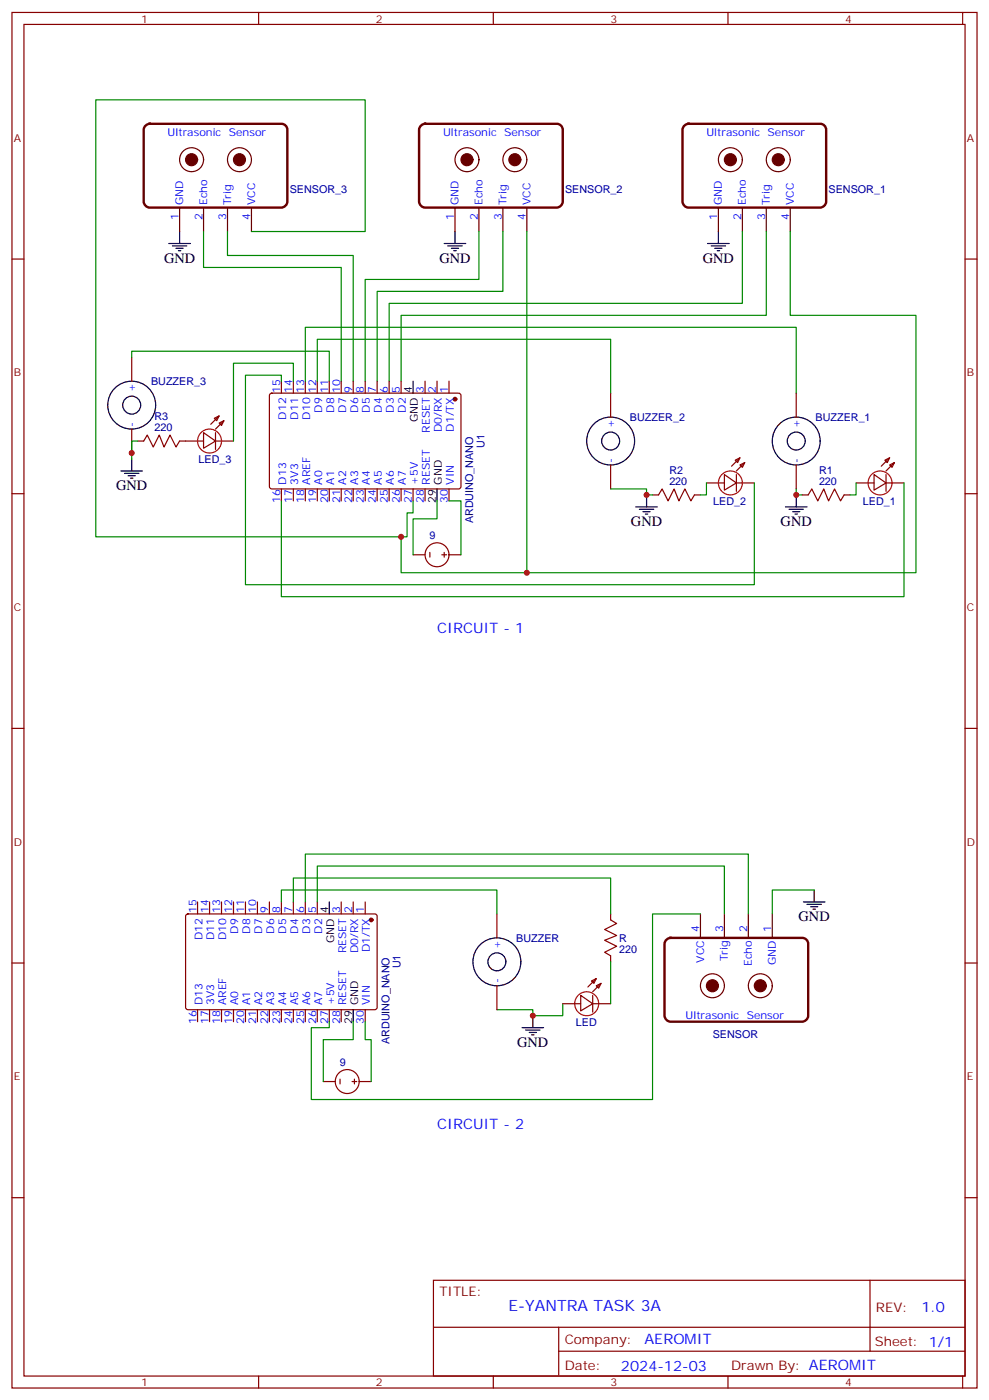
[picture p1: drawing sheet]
<svg xmlns="http://www.w3.org/2000/svg" width="291mm" height="413mm" viewBox="0 0 291 413" stroke-linecap="round" stroke-linejoin="round" font-family="sans-serif">
<g fill="none" stroke="#870000" stroke-width=".35">
<path d="M3.5 3.7h284.4v405.3h-284.4zM7.1 7.2h277.2v398.3h-277.2zM76.2 3.7v3.5M145.3 3.7v3.5M214.5 3.7v3.5M283.6 3.7v3.5M3.5 76.3h3.6M284.3 76.3h3.6M38.8 105.3v7M79.6 116.1l.5-.2h55.3l.4 .7v27l-.7 .5-55.3-.1-.4-.6v-26.8zM82.9 112.3v3.6M86.4 112.3v3.6"/>
<path d="M90 112.3v3.6M93.5 112.3v3.6M97 112.3v3.6M100.5 112.3v3.6M104.1 112.3v3.6M107.6 112.3v3.6M111.1 112.3v3.6M114.7 112.3v3.6M118.2 112.3v3.6M125.2 112.3v3.6M128.8 112.3v3.6M132.3 112.3v3.6"/>
<path d="M179.9 115.9v7M234.6 115.9v7M38.8 126.4v7.1M40.6 130h1.7l1.1-1.8 1.8 3.5 1.7-3.5 1.4 3.5 1.8-3.5 1.8 3.5 1-1.7h7.1M60 127.5l3.5 2.5-3.5 2.1zM63.1 123.3l1.5-.7-.7 1.4zM63.5 127.5v4.9M63.5 130h5.3M64.6 124.7l1.4-.7-.7 1.4zM64.6 122.6l-2.5 2.4M179.9 137v7.1M213.4 139.8l3.6 2.5-3.6 2.1z"/>
<path d="M216.6 135.6l1.4-.7-.7 1.4zM217 139.8v5M218 137l1.4-.7-.7 1.4zM218 134.9l-2.5 2.5M234.6 137v7.1M257.5 139.8l3.6 2.5-3.6 2.1zM260.7 135.6l1.4-.7-.7 1.4zM261.1 139.8v5M262.1 137l1.4-.7-.7 1.4zM262.1 134.9l-2.5 2.5M3.5 145.5h3.6M82.9 144.1v3.5"/>
<path d="M86.4 144.1v3.5M90 144.1v3.5M93.5 144.1v3.5M97 144.1v3.5M100.5 144.1v3.5M104.1 144.1v3.5M107.6 144.1v3.5M111.1 144.1v3.5M114.7 144.1v3.5M118.2 144.1v3.5M121.7 144.1v3.5M125.2 144.1v3.5"/>
<path d="M132.3 144.1v3.5M192.3 145.8h1.7l1.1-1.7 1.7 3.5 1.8-3.5 1.4 3.5 1.8-3.5 1.8 3.5 1-1.8h1.8M208.1 142.3h5.3M217 142.3h5.2M236.4 145.8h1.7l1.1-1.7 1.7 3.5 1.8-3.5 1.4 3.5 1.8-3.5 1.7 3.5 1.1-1.8h1.8M252.2 142.3h5.3M261.1 142.3h5.2M284.3 145.5h3.6M121.7 163.5h3.5M126.6 162.8v1.4M130.2 163.5h1.4M130.9 162.8v1.4"/>
<path d="M132.3 163.5h3.5M3.5 214.6h3.6M284.3 214.6h3.6M54.9 269.5l.5-.2 55.3 .1 .4 .6v27.1l-.7 .4h-55.3l-.4-.7v-26.8zM58.2 265.8v3.5M61.7 265.8v3.5M65.3 265.8v3.5M68.8 265.8v3.5M72.3 265.8v3.5M75.8 265.8v3.5M79.4 265.8v3.5M82.9 265.8v3.5"/>
<path d="M86.4 265.8v3.5M90 265.8v3.5M93.5 265.8v3.5M100.5 265.8v3.5M104.1 265.8v3.5M107.6 265.8v3.5M146.4 269.3v7.1M179.9 269.3v1.8l1.8 1-3.5 1.8 3.5 1.8-3.5 1.4 3.5 1.7-3.5 1.8 1.7 1.1v1.7M3.5 283.8h3.6M58.2 297.5v3.6M61.7 297.5v3.6M65.3 297.5v3.6"/>
<path d="M68.8 297.5v3.6M72.3 297.5v3.6M75.8 297.5v3.6M79.4 297.5v3.6M82.9 297.5v3.6M86.4 297.5v3.6M90 297.5v3.6M93.5 297.5v3.6M97 297.5v3.6M100.5 297.5v3.6M107.6 297.5v3.6M146.4 290.5v7"/>
<path d="M165.8 295.8h5.3M171.1 293.3l3.5 2.5-3.5 2.1zM174.3 289.1l1.4-.7-.7 1.4zM174.6 293.3v4.9M174.6 295.8h5.3M175.7 290.5l1.4-.7-.7 1.4zM175.7 288.4l-2.5 2.4M284.3 283.8h3.6M95.2 318.7h3.6M100.2 318v1.4M103.7 318.7h1.4M104.4 318v1.4"/>
<path d="M105.8 318.7h3.6M3.5 352.9h3.6M284.3 352.9h3.6M127.7 377.3h156.6v28.2h-156.6zM256.3 377.3v20.9M127.7 391.1h156.5M164.6 398.2h119.6M164.6 391.1v14.1M76.2 405.5v3.5M145.3 405.5v3.5M214.5 405.5v3.5M283.6 405.5v3.5"/>
<circle cx="128.8" cy="163.5" r="3.5"/>
<circle cx="102.3" cy="318.7" r="3.5"/>
</g>
<g fill="none" stroke="#f00" stroke-width=".35">
<circle cx="61.7" cy="130" r="3.5"/>
<circle cx="215.2" cy="142.3" r="3.5"/>
<circle cx="259.3" cy="142.3" r="3.5"/>
<circle cx="172.9" cy="295.8" r="3.5"/>
</g>
<path d="M66 124l-2.5 2.4M219.4 136.3l-2.4 2.5M263.5 136.3l-2.4 2.5M177.1 289.8l-2.5 2.4" fill="none" stroke="#800000" stroke-width=".35"/>
<g fill="none" stroke="#000" stroke-width=".35">
<path d="M49.7 71.8h6.4M50.8 72.5h4.2M51.9 73.2h2.1M52.6 73.9h.7M52.9 68.2v3.6M130.9 71.8h6.3M131.9 72.5h4.3M133 73.2h2.1M133.7 73.9h.7M134.1 68.2v3.6M208.5 71.8h6.3M209.5 72.5h4.3"/>
<path d="M210.6 73.2h2.1M211.3 73.9h.7M211.7 68.2v3.6M121.7 112.3v3.6M35.6 138.8h6.4M36.7 139.5h4.2M38.8 135.3v3.5M37.7 140.2h2.2M38.5 140.9h.7M128.8 144.1v3.5M187.3 149.4h6.4M188.4 150.1h4.2"/>
<path d="M189.4 150.8h2.2M190.1 151.5h.8M190.5 145.8v3.6M231.4 149.4h6.4M232.5 150.1h4.2M233.5 150.8h2.2M234.2 151.5h.7M234.6 145.8v3.6M97 265.8v3.5M236.7 265.8h6.4M237.8 266.5h4.2M238.8 267.2h2.1"/>
<path d="M239.5 267.9h.7M239.9 262.3v3.5M104.1 297.5v3.6M157 299.3v3.5M153.8 302.8h6.4M154.9 303.5h4.2M155.9 304.2h2.1M156.6 304.9h.7"/>
<circle cx="38.8" cy="119.4" r="7.1"/>
<circle cx="38.8" cy="119.4" r="2.65"/>
<circle cx="179.9" cy="130" r="7.1"/>
<circle cx="179.9" cy="130" r="2.65"/>
<circle cx="234.6" cy="130" r="7.1"/>
<circle cx="234.6" cy="130" r="2.65"/>
<circle cx="146.4" cy="283.4" r="7.1"/>
<circle cx="146.4" cy="283.4" r="2.65"/>
</g>
<g fill="none" stroke="#600" stroke-width=".35">
<path d="M52.9 61.2v7M60 61.2v7M67 61.2v7M74.1 61.2v7M134.1 61.2v7M141.1 61.2v7M148.2 61.2v7M155.2 61.2v7M211.7 61.2v7M218.7 61.2v7M225.8 61.2v7M232.8 61.2v7"/>
<path d="M206.4 269.3v7.1M213.4 269.3v7.1M220.5 269.3v7.1M227.5 269.3v7.1"/>
<circle cx="56.4" cy="47.1" r="3.5"/>
<circle cx="70.6" cy="47.1" r="3.5"/>
<circle cx="137.6" cy="47.1" r="3.5"/>
<circle cx="151.7" cy="47.1" r="3.5"/>
<circle cx="215.2" cy="47.1" r="3.5"/>
<circle cx="229.3" cy="47.1" r="3.5"/>
<circle cx="209.9" cy="290.5" r="3.5"/>
<circle cx="224" cy="290.5" r="3.5"/>
</g>
<g fill="#600" stroke="#600" stroke-width=".35">
<circle cx="70.6" cy="47.1" r="1.76"/>
<circle cx="56.4" cy="47.1" r="1.76"/>
<circle cx="151.7" cy="47.1" r="1.76"/>
<circle cx="137.6" cy="47.1" r="1.76"/>
<circle cx="229.3" cy="47.1" r="1.76"/>
<circle cx="215.2" cy="47.1" r="1.76"/>
<circle cx="209.9" cy="290.5" r="1.76"/>
<circle cx="224" cy="290.5" r="1.76"/>
</g>
<path d="M42.9 37l1.2-.5h38.8a1.76 1.76 0 0 1 1.8 1.7v21.2a1.89 1.89 0 0 1-1.8 1.8h-38.8a1.89 1.89 0 0 1-1.8-1.8v-21.2zM124.1 37l1.1-.5h38.8a1.76 1.76 0 0 1 1.8 1.7v21.2a1.89 1.89 0 0 1-1.8 1.8h-38.8a1.89 1.89 0 0 1-1.7-1.8v-21.2zM201.7 37l1.1-.5h38.9a1.76 1.76 0 0 1 1.7 1.7v21.2a1.89 1.89 0 0 1-1.7 1.8h-38.9a1.89 1.89 0 0 1-1.7-1.8v-21.2zM196.4 276.9l1.2-.5h38.8a1.76 1.76 0 0 1 1.7 1.7v21.2a1.89 1.89 0 0 1-1.7 1.8h-38.8a1.89 1.89 0 0 1-1.8-1.8v-21.2z" fill="none" stroke="#600" stroke-width=".71"/>
<g fill="#870000" stroke="#870000" stroke-width=".35">
<circle cx="134.1" cy="117.6" r=".53"/>
<circle cx="109.4" cy="271.1" r=".53"/>
</g>
<g fill="none" stroke="#008700" stroke-width=".35">
<path d="M60 68.2v10.6h40.5v33.5M67 68.2v7.1h37.1v37M74.1 68.2h33.5v-38.8h-79.4v128.8h91.7v-7.1h1.8v-3.5M141.1 68.2v14.1h-33.5v30M148.2 68.2v17.7h-37.1v26.4M155.2 68.2v100.6h-37v-10.6M218.7 68.2v21.2h-104v22.9M225.8 68.2v24.7h-107.6v19.4M232.8 68.2v24.7h37.1v75.9h-114.7M38.8 105.3v-1.8h58.2v8.8M82.9 112.3v-1.7h-10.6v61.7h149.9v-30M86.4 112.3v-5.3h-17.6v23"/>
<path d="M90 112.3v-15.9h144.6v19.5M93.5 112.3v-12.3h86.4v15.9M40.6 130h-1.8v5.3M128.8 147.6v5.3h-7.1v10.6M132.3 147.6h3.5v15.9M179.9 144.1h10.6v1.7h1.8M208.1 142.3v3.5h-1.7M234.6 144.1v1.7h1.8M252.2 142.3v3.5h-1.7M266.3 142.3v33.5h-183.4v-28.2M82.9 265.8v-3.5h63.5v7M86.4 265.8v-7.1h93.5v10.6"/>
<path d="M90 265.8v-14.1h130.5v17.6M93.5 265.8v-10.6h119.9v14.1M206.4 269.3h-14.1v54.7h-100.6v-21.2h5.3v-1.7M239.9 262.3h-12.4v7M165.8 295.8v3.5h-8.8v-1.8h-10.6M179.9 283.4v12.4M104.1 301.1v5.3h-8.9v12.3M107.6 301.1v5.3h1.8v12.3"/>
</g>
<g fill="#c00">
<circle cx="190.5" cy="145.8" r=".88"/>
<circle cx="157" cy="299.3" r=".88"/>
<circle cx="38.8" cy="133.5" r=".88"/>
<circle cx="234.6" cy="145.8" r=".88"/>
<circle cx="118.2" cy="158.2" r=".88"/>
<circle cx="155.2" cy="168.8" r=".88"/>
</g>
<text font-size="4.6" fill="#00f" x="149.8" y="386.3">E-YANTRA TASK 3A</text>
<g font-size="4.2">
<text x="48.3" y="77.4">GND</text>
<text x="129.5" y="77.4">GND</text>
<text x="207.1" y="77.4">GND</text>
<text x="34.2" y="144.4">GND</text>
<text x="185.9" y="155">GND</text>
<text x="230" y="155">GND</text>
<text x="235.3" y="271.4">GND</text>
<text x="152.4" y="308.5">GND</text>
</g>
<g font-size="4.2" fill="#00f">
<text x="128.8" y="186.4">CIRCUIT - 1</text>
<text x="128.8" y="332.8">CIRCUIT - 2</text>
<text x="271.5" y="386.5">1.0</text>
<text x="189.9" y="396.1">AEROMIT</text>
<text x="183" y="403.9">2024-12-03</text>
</g>
<g font-size="3.9" fill="#800">
<text x="129.5" y="381.8">TITLE:</text>
<text x="258.1" y="386.5">REV:</text>
<text x="166.4" y="396">Company:</text>
<text x="257.7" y="396.7">Sheet: 1/1</text>
<text x="166.4" y="403.7">Date:</text>
<text x="215.4" y="403.8">Drawn By: AEROMIT</text>
</g>
<g font-size="3.2" fill="#800">
<text x="41.6" y="6.7">1</text>
<text x="110.8" y="6.7">2</text>
<text x="179.9" y="6.7">3</text>
<text x="249.1" y="6.7">4</text>
<text x="4.1" y="41.8">A</text>
<text x="284.9" y="41.8">A</text>
<text x="4.1" y="110.9">B</text>
<text x="284.9" y="110.9">B</text>
<text x="4.1" y="180.1">C</text>
<text x="284.9" y="180.1">C</text>
<text x="4.1" y="249.2">D</text>
<text x="284.9" y="249.2">D</text>
<text x="4.1" y="318.3">E</text>
<text x="284.9" y="318.3">E</text>
<text x="41.6" y="408.5">1</text>
<text x="110.8" y="408.5">2</text>
<text x="179.9" y="408.5">3</text>
<text x="249.1" y="408.5">4</text>
</g>
<g font-size="3.2" fill="#00f">
<text x="49.4" y="40">Ultrasonic Sensor</text>
<text x="130.5" y="40">Ultrasonic Sensor</text>
<text x="208.1" y="40">Ultrasonic Sensor</text>
<text x="52.6" y="65" transform="rotate(-90 52.6 65)">1</text>
<text x="54" y="60.5" transform="rotate(-90 54 60.5)">GND</text>
<text x="59.6" y="65" transform="rotate(-90 59.6 65)">2</text>
<text x="61" y="60.5" transform="rotate(-90 61 60.5)">Echo</text>
<text x="66.7" y="65" transform="rotate(-90 66.7 65)">3</text>
<text x="68.1" y="60.5" transform="rotate(-90 68.1 60.5)">Trig</text>
<text x="73.7" y="65" transform="rotate(-90 73.7 65)">4</text>
<text x="75.1" y="60.5" transform="rotate(-90 75.1 60.5)">VCC</text>
<text x="133.7" y="65" transform="rotate(-90 133.7 65)">1</text>
<text x="135.1" y="60.5" transform="rotate(-90 135.1 60.5)">GND</text>
<text x="140.8" y="65" transform="rotate(-90 140.8 65)">2</text>
<text x="142.2" y="60.5" transform="rotate(-90 142.2 60.5)">Echo</text>
<text x="147.8" y="65" transform="rotate(-90 147.8 65)">3</text>
<text x="149.2" y="60.5" transform="rotate(-90 149.2 60.5)">Trig</text>
<text x="154.9" y="65" transform="rotate(-90 154.9 65)">4</text>
<text x="156.3" y="60.5" transform="rotate(-90 156.3 60.5)">VCC</text>
<text x="211.3" y="65" transform="rotate(-90 211.3 65)">1</text>
<text x="212.7" y="60.5" transform="rotate(-90 212.7 60.5)">GND</text>
<text x="218.4" y="65" transform="rotate(-90 218.4 65)">2</text>
<text x="219.8" y="60.5" transform="rotate(-90 219.8 60.5)">Echo</text>
<text x="225.4" y="65" transform="rotate(-90 225.4 65)">3</text>
<text x="226.8" y="60.5" transform="rotate(-90 226.8 60.5)">Trig</text>
<text x="232.5" y="65" transform="rotate(-90 232.5 65)">4</text>
<text x="233.9" y="60.5" transform="rotate(-90 233.9 60.5)">VCC</text>
<text x="39.9" y="115.6" transform="rotate(-90 39.9 115.6)">+</text>
<text x="82.5" y="115.7" transform="rotate(-90 82.5 115.7)">15</text>
<text x="86.1" y="115.7" transform="rotate(-90 86.1 115.7)">14</text>
<text x="89.6" y="115.7" transform="rotate(-90 89.6 115.7)">13</text>
<text x="93.1" y="115.7" transform="rotate(-90 93.1 115.7)">12</text>
<text x="96.7" y="115.7" transform="rotate(-90 96.7 115.7)">11</text>
<text x="100.2" y="115.7" transform="rotate(-90 100.2 115.7)">10</text>
<text x="103.7" y="115.7" transform="rotate(-90 103.7 115.7)">9</text>
<text x="107.2" y="115.7" transform="rotate(-90 107.2 115.7)">8</text>
<text x="110.8" y="115.7" transform="rotate(-90 110.8 115.7)">7</text>
<text x="114.3" y="115.7" transform="rotate(-90 114.3 115.7)">6</text>
<text x="117.8" y="115.7" transform="rotate(-90 117.8 115.7)">5</text>
<text x="124.9" y="115.7" transform="rotate(-90 124.9 115.7)">3</text>
<text x="128.4" y="115.7" transform="rotate(-90 128.4 115.7)">2</text>
<text x="131.9" y="115.7" transform="rotate(-90 131.9 115.7)">1</text>
<text x="39.9" y="125.7" transform="rotate(-90 39.9 125.7)">-</text>
<text x="84.3" y="123.6" transform="rotate(-90 84.3 123.6)">D12</text>
<text x="87.8" y="123.6" transform="rotate(-90 87.8 123.6)">D11</text>
<text x="91.4" y="123.6" transform="rotate(-90 91.4 123.6)">D10</text>
<text x="94.9" y="121.6" transform="rotate(-90 94.9 121.6)">D9</text>
<text x="98.4" y="121.6" transform="rotate(-90 98.4 121.6)">D8</text>
<text x="102" y="121.6" transform="rotate(-90 102 121.6)">D7</text>
<text x="105.5" y="121.6" transform="rotate(-90 105.5 121.6)">D6</text>
<text x="109" y="121.6" transform="rotate(-90 109 121.6)">D5</text>
<text x="112.5" y="121.6" transform="rotate(-90 112.5 121.6)">D4</text>
<text x="116.1" y="121.6" transform="rotate(-90 116.1 121.6)">D3</text>
<text x="119.6" y="121.6" transform="rotate(-90 119.6 121.6)">D2</text>
<text x="126.6" y="127.5" transform="rotate(-90 126.6 127.5)">RESET</text>
<text x="130.2" y="127.4" transform="rotate(-90 130.2 127.4)">D0/RX</text>
<text x="133.7" y="127.2" transform="rotate(-90 133.7 127.2)">D1/TX</text>
<text x="181" y="126.2" transform="rotate(-90 181 126.2)">+</text>
<text x="235.7" y="126.2" transform="rotate(-90 235.7 126.2)">+</text>
<text x="181" y="136.3" transform="rotate(-90 181 136.3)">-</text>
<text x="235.7" y="136.3" transform="rotate(-90 235.7 136.3)">-</text>
<text x="84.3" y="142.8" transform="rotate(-90 84.3 142.8)">D13</text>
<text x="87.8" y="142.8" transform="rotate(-90 87.8 142.8)">3V3</text>
<text x="91.4" y="142.8" transform="rotate(-90 91.4 142.8)">AREF</text>
<text x="94.9" y="142.8" transform="rotate(-90 94.9 142.8)">A0</text>
<text x="98.4" y="142.8" transform="rotate(-90 98.4 142.8)">A1</text>
<text x="102" y="142.8" transform="rotate(-90 102 142.8)">A2</text>
<text x="105.5" y="142.8" transform="rotate(-90 105.5 142.8)">A3</text>
<text x="109" y="142.8" transform="rotate(-90 109 142.8)">A4</text>
<text x="112.5" y="142.8" transform="rotate(-90 112.5 142.8)">A5</text>
<text x="116.1" y="142.8" transform="rotate(-90 116.1 142.8)">A6</text>
<text x="119.6" y="142.8" transform="rotate(-90 119.6 142.8)">A7</text>
<text x="123.1" y="142.8" transform="rotate(-90 123.1 142.8)">+5V</text>
<text x="126.6" y="142.8" transform="rotate(-90 126.6 142.8)">RESET</text>
<text x="133.7" y="142.8" transform="rotate(-90 133.7 142.8)">VIN</text>
<text x="82.5" y="148.3" transform="rotate(-90 82.5 148.3)">16</text>
<text x="86.1" y="148.3" transform="rotate(-90 86.1 148.3)">17</text>
<text x="89.6" y="148.3" transform="rotate(-90 89.6 148.3)">18</text>
<text x="93.1" y="148.3" transform="rotate(-90 93.1 148.3)">19</text>
<text x="96.7" y="148.3" transform="rotate(-90 96.7 148.3)">20</text>
<text x="100.2" y="148.3" transform="rotate(-90 100.2 148.3)">21</text>
<text x="103.7" y="148.3" transform="rotate(-90 103.7 148.3)">22</text>
<text x="107.2" y="148.3" transform="rotate(-90 107.2 148.3)">23</text>
<text x="110.8" y="148.3" transform="rotate(-90 110.8 148.3)">24</text>
<text x="114.3" y="148.3" transform="rotate(-90 114.3 148.3)">25</text>
<text x="117.8" y="148.3" transform="rotate(-90 117.8 148.3)">26</text>
<text x="121.4" y="148.3" transform="rotate(-90 121.4 148.3)">27</text>
<text x="124.9" y="148.3" transform="rotate(-90 124.9 148.3)">28</text>
<text x="131.9" y="148.3" transform="rotate(-90 131.9 148.3)">30</text>
<text x="57.9" y="269.1" transform="rotate(-90 57.9 269.1)">15</text>
<text x="61.4" y="269.1" transform="rotate(-90 61.4 269.1)">14</text>
<text x="64.9" y="269.1" transform="rotate(-90 64.9 269.1)">13</text>
<text x="68.4" y="269.1" transform="rotate(-90 68.4 269.1)">12</text>
<text x="72" y="269.1" transform="rotate(-90 72 269.1)">11</text>
<text x="75.5" y="269.1" transform="rotate(-90 75.5 269.1)">10</text>
<text x="79" y="269.1" transform="rotate(-90 79 269.1)">9</text>
<text x="82.5" y="269.1" transform="rotate(-90 82.5 269.1)">8</text>
<text x="86.1" y="269.1" transform="rotate(-90 86.1 269.1)">7</text>
<text x="89.6" y="269.1" transform="rotate(-90 89.6 269.1)">6</text>
<text x="93.1" y="269.1" transform="rotate(-90 93.1 269.1)">5</text>
<text x="100.2" y="269.1" transform="rotate(-90 100.2 269.1)">3</text>
<text x="103.7" y="269.1" transform="rotate(-90 103.7 269.1)">2</text>
<text x="107.2" y="269.1" transform="rotate(-90 107.2 269.1)">1</text>
<text x="70.2" y="275.1" transform="rotate(-90 70.2 275.1)">D9</text>
<text x="73.7" y="275.1" transform="rotate(-90 73.7 275.1)">D8</text>
<text x="77.3" y="275.1" transform="rotate(-90 77.3 275.1)">D7</text>
<text x="80.8" y="275.1" transform="rotate(-90 80.8 275.1)">D6</text>
<text x="84.3" y="275.1" transform="rotate(-90 84.3 275.1)">D5</text>
<text x="87.8" y="275.1" transform="rotate(-90 87.8 275.1)">D4</text>
<text x="91.4" y="275.1" transform="rotate(-90 91.4 275.1)">D3</text>
<text x="94.9" y="275.1" transform="rotate(-90 94.9 275.1)">D2</text>
<text x="206" y="274.6" transform="rotate(-90 206 274.6)">4</text>
<text x="213.1" y="274.6" transform="rotate(-90 213.1 274.6)">3</text>
<text x="220.1" y="274.6" transform="rotate(-90 220.1 274.6)">2</text>
<text x="227.2" y="274.6" transform="rotate(-90 227.2 274.6)">1</text>
<text x="59.6" y="277.1" transform="rotate(-90 59.6 277.1)">D12</text>
<text x="63.1" y="277.1" transform="rotate(-90 63.1 277.1)">D11</text>
<text x="66.7" y="277.1" transform="rotate(-90 66.7 277.1)">D10</text>
<text x="102" y="281" transform="rotate(-90 102 281)">RESET</text>
<text x="105.5" y="280.9" transform="rotate(-90 105.5 280.9)">D0/RX</text>
<text x="109" y="280.6" transform="rotate(-90 109 280.6)">D1/TX</text>
<text x="147.5" y="279.7" transform="rotate(-90 147.5 279.7)">+</text>
<text x="207.4" y="283.7" transform="rotate(-90 207.4 283.7)">VCC</text>
<text x="214.5" y="283.2" transform="rotate(-90 214.5 283.2)">Trig</text>
<text x="221.5" y="284.7" transform="rotate(-90 221.5 284.7)">Echo</text>
<text x="228.6" y="284.4" transform="rotate(-90 228.6 284.4)">GND</text>
<text x="147.5" y="289.8" transform="rotate(-90 147.5 289.8)">-</text>
<text x="59.6" y="296.2" transform="rotate(-90 59.6 296.2)">D13</text>
<text x="63.1" y="296.2" transform="rotate(-90 63.1 296.2)">3V3</text>
<text x="66.7" y="296.2" transform="rotate(-90 66.7 296.2)">AREF</text>
<text x="70.2" y="296.2" transform="rotate(-90 70.2 296.2)">A0</text>
<text x="73.7" y="296.2" transform="rotate(-90 73.7 296.2)">A1</text>
<text x="77.3" y="296.2" transform="rotate(-90 77.3 296.2)">A2</text>
<text x="80.8" y="296.2" transform="rotate(-90 80.8 296.2)">A3</text>
<text x="84.3" y="296.2" transform="rotate(-90 84.3 296.2)">A4</text>
<text x="87.8" y="296.2" transform="rotate(-90 87.8 296.2)">A5</text>
<text x="91.4" y="296.2" transform="rotate(-90 91.4 296.2)">A6</text>
<text x="94.9" y="296.2" transform="rotate(-90 94.9 296.2)">A7</text>
<text x="98.4" y="296.2" transform="rotate(-90 98.4 296.2)">+5V</text>
<text x="102" y="296.2" transform="rotate(-90 102 296.2)">RESET</text>
<text x="109" y="296.2" transform="rotate(-90 109 296.2)">VIN</text>
<text x="57.9" y="301.7" transform="rotate(-90 57.9 301.7)">16</text>
<text x="61.4" y="301.7" transform="rotate(-90 61.4 301.7)">17</text>
<text x="64.9" y="301.7" transform="rotate(-90 64.9 301.7)">18</text>
<text x="68.4" y="301.7" transform="rotate(-90 68.4 301.7)">19</text>
<text x="72" y="301.7" transform="rotate(-90 72 301.7)">20</text>
<text x="75.5" y="301.7" transform="rotate(-90 75.5 301.7)">21</text>
<text x="79" y="301.7" transform="rotate(-90 79 301.7)">22</text>
<text x="82.5" y="301.7" transform="rotate(-90 82.5 301.7)">23</text>
<text x="86.1" y="301.7" transform="rotate(-90 86.1 301.7)">24</text>
<text x="89.6" y="301.7" transform="rotate(-90 89.6 301.7)">25</text>
<text x="93.1" y="301.7" transform="rotate(-90 93.1 301.7)">26</text>
<text x="96.7" y="301.7" transform="rotate(-90 96.7 301.7)">27</text>
<text x="100.2" y="301.7" transform="rotate(-90 100.2 301.7)">28</text>
<text x="107.2" y="301.7" transform="rotate(-90 107.2 301.7)">30</text>
<text x="202" y="300.1">Ultrasonic Sensor</text>
</g>
<g font-size="3.2" fill="#000080">
<text x="85.4" y="57">SENSOR_3</text>
<text x="166.5" y="57">SENSOR_2</text>
<text x="244.1" y="57">SENSOR_1</text>
<text x="44.5" y="113.5">BUZZER_3</text>
<text x="45.5" y="123.8">R3</text>
<text x="185.6" y="124.1">BUZZER_2</text>
<text x="240.3" y="124.1">BUZZER_1</text>
<text x="45.5" y="127.1">220</text>
<text x="142.7" y="131.9" transform="rotate(-90 142.7 131.9)">U1</text>
<text x="58.5" y="136.4">LED_3</text>
<text x="197.2" y="143">220</text>
<text x="197.2" y="139.7">R2</text>
<text x="241.3" y="143">220</text>
<text x="241.3" y="139.7">R1</text>
<text x="210.2" y="148.8">LED_2</text>
<text x="254.3" y="148.8">LED_1</text>
<text x="139.4" y="154.2" transform="rotate(-90 139.4 154.2)">ARDUINO_NANO</text>
<text x="126.5" y="158.9">9</text>
<text x="152.1" y="277.6">BUZZER</text>
<text x="182.4" y="280.8">220</text>
<text x="182.4" y="277.5">R</text>
<text x="118" y="285.4" transform="rotate(-90 118 285.4)">U1</text>
<text x="169.7" y="302.3">LED</text>
<text x="210" y="305.8">SENSOR</text>
<text x="114.7" y="307.7" transform="rotate(-90 114.7 307.7)">ARDUINO_NANO</text>
<text x="100.1" y="314.1">9</text>
</g>
<g font-size="3.2">
<text x="121.4" y="115.7" transform="rotate(-90 121.4 115.7)">4</text>
<text x="123.1" y="124.4" transform="rotate(-90 123.1 124.4)">GND</text>
<text x="130.2" y="142.8" transform="rotate(-90 130.2 142.8)">GND</text>
<text x="128.4" y="148.3" transform="rotate(-90 128.4 148.3)">29</text>
<text x="96.7" y="269.1" transform="rotate(-90 96.7 269.1)">4</text>
<text x="98.4" y="277.9" transform="rotate(-90 98.4 277.9)">GND</text>
<text x="105.5" y="296.2" transform="rotate(-90 105.5 296.2)">GND</text>
<text x="103.7" y="301.7" transform="rotate(-90 103.7 301.7)">29</text>
</g>
</svg>
